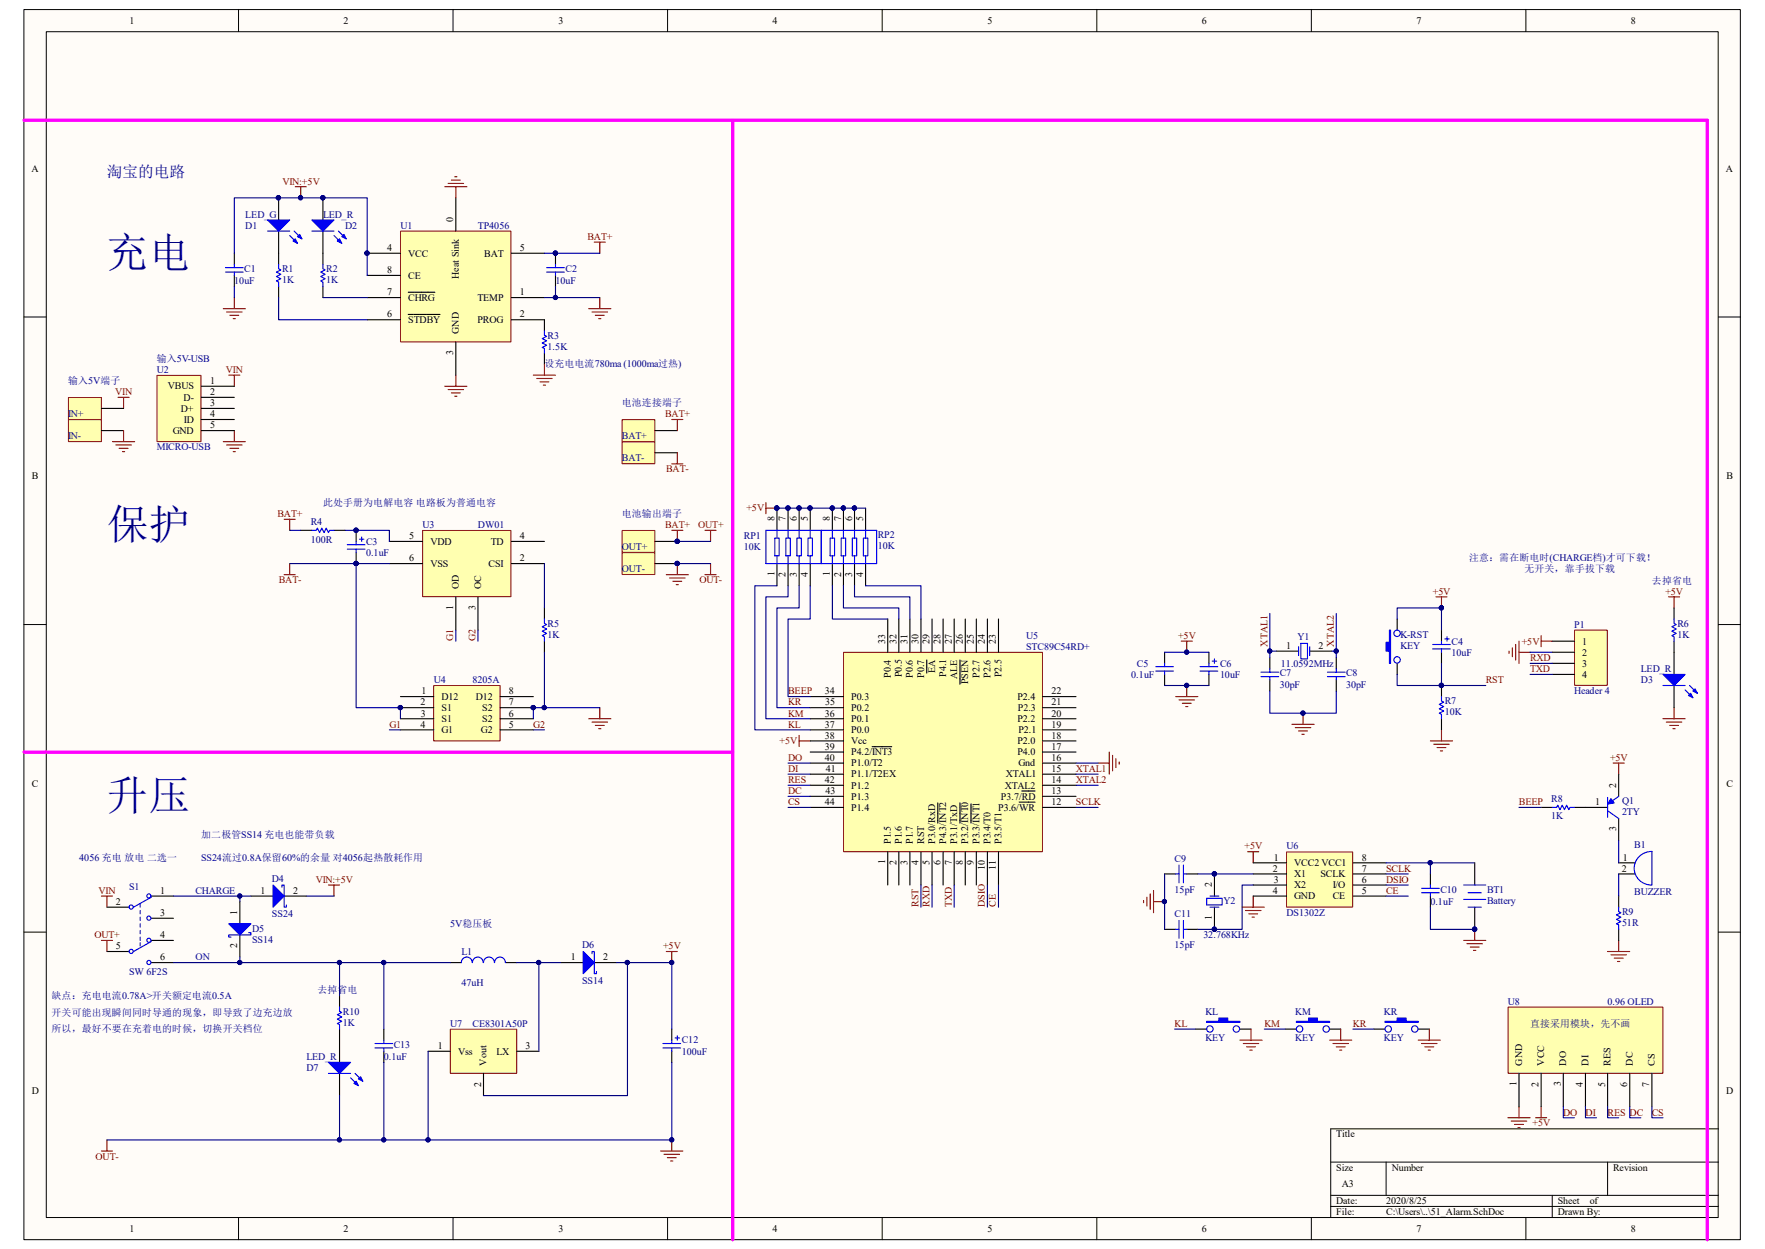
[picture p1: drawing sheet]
<svg xmlns="http://www.w3.org/2000/svg" width="297mm" height="210mm" viewBox="0 0 297 210" stroke-linecap="round" stroke-linejoin="round" font-family="sans-serif">
<path d="M4.1 1.7h288.8v206.7h-288.8z" fill="#fffcf8"/>
<path d="M4 1.6h288.9v206.8h-288.9z" fill="none" stroke="#000" stroke-width=".17"/>
<path d="M7.8 5.4h281.3v199.3h-281.3z" fill="#fffcf8"/>
<g fill="none" stroke="#000" stroke-width=".17">
<path d="M7.8 5.3h281.3v199.4h-281.3zM40.1 1.6v3.7M76.2 1.6v3.7M112.3 1.6v3.7M148.5 1.6v3.7M184.6 1.6v3.7M220.7 1.6v3.7M256.8 1.6v3.7M4 53.3h3.7M289.2 53.3h3.7M4 105h3.7M289.2 105h3.7"/>
<path d="M4 156.7h3.7M289.2 156.7h3.7M223.9 195.4h65.3M233.3 195.4v5.6M270.5 195.4v5.6M289.2 189.8h-65.3v14.9M40.1 204.7v3.7M76.2 204.7v3.7M112.3 204.7v3.7M148.5 204.7v3.7M184.6 204.7v3.7M220.7 204.7v3.7"/>
<path d="M223.9 201h65.3M223.9 202.9h65.3M256.8 204.7v3.7M261.2 201v3.7"/>
</g>
<path d="M219.3 119.9v1.9M241.6 100.4h1.9M242.6 100.4v1.8M217.4 121.8h3.7M218 122.3h2.6M218.5 122.9h1.5M219.1 123.5h.4M240.7 124.6h3.7M241.3 125.1h2.6M241.8 125.7h1.5M242.4 126.3h.4M242.6 122.7v1.9" fill="none" stroke="#800000" stroke-width=".19"/>
<g fill="#000080" stroke="#000080" stroke-width=".17">
<circle cx="242.6" cy="102.2" r=".35"/>
<circle cx="219.3" cy="119.9" r=".35"/>
</g>
<path d="M235.1 104.1v1.8M235.1 111.5v1.9" fill="none" stroke="#000" stroke-width=".19"/>
<path d="M233.8 105.9h.2v5.6h-.2v-2h-.5v-1.5h.5z" fill-rule="evenodd" fill="#00f"/>
<g fill="none" stroke="#00f" stroke-width=".19">
<path d="M212.2 113h3M212.2 113.8h3M213.7 112.5v.5M213.7 113.8v.5M233.8 105.9h.2v5.6h-.2v-2h-.5v-1.5h.5zM241.1 108.4h3M241.1 109.1h3M242.6 117.1v.8l.3 .2-.7 .3 .7 .4-.7 .4 .7 .4-.7 .3 .4 .2v.8M242.6 107.8v.6M242.6 109.1v.6M243.1 107.4h.8M243.5 107.1v.7"/>
<circle cx="235.1" cy="111" r=".54"/>
<circle cx="235.1" cy="106.5" r=".54"/>
</g>
<path d="M213.7 110.6v1.9M213.7 114.3v1.9M242.6 105.9v1.9M242.6 109.7v1.8M242.6 115.3v1.8M242.6 120.9v1.8" fill="none" stroke="#000" stroke-width=".19"/>
<circle cx="242.6" cy="115.2" r=".35" fill="#000080" stroke="#000080" stroke-width=".17"/>
<path d="M253.9 109.5v.4M254.5 108.9v1.5M255.1 108.4v2.6M255.6 107.8v3.7M255.6 109.7h1.9" fill="none" stroke="#800000" stroke-width=".19"/>
<path d="M265 106h5.5v9.2h-5.5z" fill="#ffffb0"/>
<path d="M265 106h5.5v9.2h-5.5z" fill="none" stroke="#800000" stroke-width=".17"/>
<path d="M261.2 107.8h3.7M261.2 109.7h3.7M261.2 111.5h3.7M261.2 113.4h3.7M216.3 173h1.9M223.7 173h1.9" fill="none" stroke="#000" stroke-width=".19"/>
<path d="M218.2 171.7h2v-.5h1.5v.5h2v.2h-5.5z" fill-rule="evenodd" fill="#00f"/>
<g fill="none" stroke="#00f" stroke-width=".19">
<path d="M218.2 171.7h2v-.5h1.5v.5h2v.2h-5.5z"/>
<circle cx="218.7" cy="173" r=".54"/>
<circle cx="223.2" cy="173" r=".54"/>
</g>
<path d="M231.2 173h1.9M238.7 173h1.8" fill="none" stroke="#000" stroke-width=".19"/>
<path d="M233.1 171.7h2v-.5h1.5v.5h2.1v.2h-5.6z" fill-rule="evenodd" fill="#00f"/>
<g fill="none" stroke="#00f" stroke-width=".19">
<path d="M233.1 171.7h2v-.5h1.5v.5h2.1v.2h-5.6z"/>
<circle cx="233.6" cy="173" r=".54"/>
<circle cx="238.1" cy="173" r=".54"/>
</g>
<path d="M201.2 173h1.9M208.7 173h1.8" fill="none" stroke="#000" stroke-width=".19"/>
<path d="M203.1 171.7h2v-.5h1.5v.5h2.1v.2h-5.6z" fill-rule="evenodd" fill="#00f"/>
<g fill="none" stroke="#00f" stroke-width=".19">
<path d="M37.9 45.8h3M37.9 45h3M39.4 44.4v.6M39.4 45.8v.5M246.3 151.2h3.7M246.3 148.8h3.7M247 150.1h2.3M247 152.5h2.3M203.1 171.7h2v-.5h1.5v.5h2.1v.2h-5.6z"/>
<circle cx="203.6" cy="173" r=".54"/>
<circle cx="208.1" cy="173" r=".54"/>
</g>
<g fill="none" stroke="#800000" stroke-width=".19">
<path d="M37.6 51.9h3.7M38.1 52.5h2.6M38.7 53h1.5M39.2 53.6h.4M39.4 50v1.9M74.8 64.9h3.8M75.4 65.5h2.6M76 66.1h1.4M76.5 66.6h.4M76.7 63.1v1.8M259.3 106.9v1.8M259.3 107.8h1.9"/>
<path d="M134.5 123.7v1.8M134.5 124.6h1.8M184.8 128.3h1.9M186.7 126.4v3.8M187.2 127v2.6M187.8 127.6v1.5M188.3 128.1v.4M209 152.5h3.8M209.6 153.1h2.6M210 143.2h1.8M210.1 153.7h1.5M210.7 154.2h.4"/>
<path d="M210.9 143.2v1.9M210.9 150.7v1.8M246.3 158.1h3.7M246.9 158.7h2.6M247.4 159.3h1.5M248 159.8h.3M248.2 156.3v1.8"/>
</g>
<path d="M46.9 33.3v3.7M46.9 38.9v3.7M39.4 42.6v1.8M39.4 46.3v1.9M248.2 145.1v3.7M248.2 152.5v3.8" fill="none" stroke="#000" stroke-width=".19"/>
<g fill="#000080" stroke="#000080" stroke-width=".17">
<circle cx="248.1" cy="156.2" r=".35"/>
<circle cx="46.8" cy="33.2" r=".35"/>
</g>
<path d="M45 37h3.7l-1.8 1.9z" fill="#00f"/>
<path d="M45 37h3.7l-1.8 1.9zM48.7 39.6l1.4 1.3M49.5 38.9l1.3 1.3" fill="none" stroke="#00f" stroke-width=".19"/>
<path d="M49.3 40.5l.4-.3 .4 .7z" fill="#00f"/>
<path d="M49.3 40.5l.4-.3 .4 .7z" fill="none" stroke="#00f" stroke-width=".19"/>
<path d="M50.1 39.8l.3-.4 .4 .8z" fill="#00f"/>
<path d="M45 38.9h3.7M50.1 39.8l.3-.4 .4 .8zM46.9 44.4v.8l.4 .2-.8 .4 .8 .3-.8 .4 .8 .4-.8 .3 .4 .2v.8M54.3 44.4v.8l.4 .2-.7 .4 .7 .3-.7 .4 .7 .4-.7 .3 .3 .2v.8" fill="none" stroke="#00f" stroke-width=".19"/>
<g fill="#000080" stroke="#000080" stroke-width=".17">
<circle cx="46.8" cy="33.2" r=".35"/>
<circle cx="54.3" cy="33.2" r=".35"/>
</g>
<path d="M54.3 33.3v3.7M54.3 38.9v5.5M46.9 42.6v1.8M46.9 48.2v1.8M54.3 48.2v1.8" fill="none" stroke="#000" stroke-width=".19"/>
<path d="M52.5 37h3.7l-1.9 1.9z" fill="#00f"/>
<path d="M52.5 37h3.7l-1.9 1.9zM56.2 39.6l1.3 1.3M56.9 38.9l1.4 1.3" fill="none" stroke="#00f" stroke-width=".19"/>
<path d="M56.8 40.5l.3-.3 .4 .7z" fill="#00f"/>
<path d="M56.8 40.5l.3-.3 .4 .7z" fill="none" stroke="#00f" stroke-width=".19"/>
<path d="M57.9 39.4l.4 .8-.8-.4z" fill="#00f"/>
<path d="M52.5 38.9h3.7M57.9 39.4l.4 .8-.8-.4zM91.6 55.6v.8l.4 .2-.8 .3 .8 .4-.8 .4 .8 .3-.8 .4 .4 .2v.8M92 45.8h3M92 45h3M93.5 44.4v.6M93.5 45.8v.5" fill="none" stroke="#00f" stroke-width=".19"/>
<g fill="#000080" stroke="#000080" stroke-width=".17">
<circle cx="54.3" cy="33.2" r=".35"/>
<circle cx="93.5" cy="42.6" r=".35"/>
<circle cx="50.6" cy="33.2" r=".35"/>
</g>
<path d="M91.6 53.8v1.8M91.6 59.4v1.8M93.5 42.6v1.8M93.5 46.3v1.9" fill="none" stroke="#000" stroke-width=".19"/>
<path d="M49.7 31.4h1.8M50.6 31.4v1.9M99.1 51.9h3.7M99.6 52.5h2.6M100.2 53h1.5M100.7 53.6h.4M100.9 50v1.9M89.7 63.1h3.8M90.3 63.6h2.6M90.9 64.2h1.5M91.4 64.8h.4M91.6 61.2v1.9" fill="none" stroke="#800000" stroke-width=".19"/>
<path d="M71.2 89.2h14.8v11.1h-14.8z" fill="#ffffb0"/>
<path d="M71.1 89.2h14.9v11.1h-14.9z" fill="none" stroke="#800000" stroke-width=".17"/>
<path d="M50.6 89.2h1.9M56.2 89.2h1.9M59.9 89.2v1.8M59.9 92.9v1.9M65.5 91h5.6M65.5 94.8h5.6M86 91h5.6M86 94.8h5.6M76.7 100.4v5.5M80.4 100.4v5.5M91.6 102.2v1.9M91.6 107.8v1.9" fill="none" stroke="#000" stroke-width=".19"/>
<g fill="none" stroke="#800000" stroke-width=".19">
<path d="M100 40.7h1.9M100.9 40.7v1.9M19.9 66.8h1.8M20.8 66.8v1.9M47.8 87.3h1.9M47.8 96.6h1.9M48.7 87.3v1.9M48.7 94.8v1.8M100.9 119v1.9M99.1 120.9h3.7M99.6 121.4h2.6M100.2 122h1.5"/>
<path d="M100.7 122.5h.4"/>
</g>
<path d="M52.5 89.2h.7l.2-.4 .4 .7 .4-.7 .3 .7 .4-.7 .4 .7 .2-.3h.7M58.4 91.6h3M58.4 92.3h3M59.9 91v.6M59.9 92.3v.6M60.5 90.7h.7M60.9 90.3v.7M91.6 104.1v.7l.4 .2-.8 .4 .8 .4-.8 .3 .8 .4-.8 .4 .4 .2v.7" fill="none" stroke="#00f" stroke-width=".19"/>
<g fill="#000080" stroke="#000080" stroke-width=".17">
<circle cx="59.9" cy="89.2" r=".35"/>
<circle cx="59.9" cy="94.7" r=".35"/>
</g>
<path d="M123.3 20.2v188.2" fill="none" stroke="#f0f" stroke-width=".56"/>
<path d="M11.6 66.9h5.5v3.6h-5.5z" fill="#ffffb0"/>
<path d="M11.5 66.8h5.6v3.7h-5.6z" fill="none" stroke="#800000" stroke-width=".17"/>
<path d="M17.1 68.7h3.7" fill="none" stroke="#000" stroke-width=".19"/>
<path d="M11.6 70.6h5.5v3.7h-5.5z" fill="#ffffb0"/>
<path d="M11.5 70.6h5.6v3.7h-5.6z" fill="none" stroke="#800000" stroke-width=".17"/>
<path d="M17.1 72.4h3.7" fill="none" stroke="#000" stroke-width=".19"/>
<path d="M18.9 74.3h3.8M19.5 74.8h2.6M20.1 75.4h1.4M20.6 75.9h.4M20.8 72.4v1.9" fill="none" stroke="#800000" stroke-width=".19"/>
<path d="M104.7 70.6h5.5v3.7h-5.5z" fill="#ffffb0"/>
<path d="M104.7 70.6h5.5v3.7h-5.5z" fill="none" stroke="#800000" stroke-width=".17"/>
<path d="M110.2 72.4h3.8" fill="none" stroke="#000" stroke-width=".19"/>
<path d="M104.7 74.3h5.5v3.7h-5.5z" fill="#ffffb0"/>
<path d="M104.7 74.3h5.5v3.7h-5.5z" fill="none" stroke="#800000" stroke-width=".17"/>
<path d="M110.2 76.1h3.8" fill="none" stroke="#000" stroke-width=".19"/>
<path d="M113 70.5h1.9M113 78h1.9M114 70.5v1.9M114 76.1v1.9" fill="none" stroke="#800000" stroke-width=".19"/>
<path d="M104.7 89.2h5.5v3.7h-5.5z" fill="#ffffb0"/>
<path d="M104.7 89.2h5.5v3.7h-5.5z" fill="none" stroke="#800000" stroke-width=".17"/>
<path d="M110.2 91h3.8" fill="none" stroke="#000" stroke-width=".19"/>
<circle cx="114" cy="91" r=".35" fill="#000080" stroke="#000080" stroke-width=".17"/>
<path d="M104.7 93h5.5v3.6h-5.5z" fill="#ffffb0"/>
<path d="M104.7 92.9h5.5v3.7h-5.5z" fill="none" stroke="#800000" stroke-width=".17"/>
<path d="M110.2 94.8h3.8" fill="none" stroke="#000" stroke-width=".19"/>
<g fill="#000080" stroke="#000080" stroke-width=".17">
<circle cx="114" cy="94.7" r=".35"/>
<circle cx="114" cy="91" r=".35"/>
</g>
<g fill="none" stroke="#800000" stroke-width=".19">
<path d="M37.6 74.3h3.7M38.1 74.8h2.6M38.5 63.1h1.9M38.7 75.4h1.5M39.2 75.9h.4M39.4 63.1v1.8M39.4 72.4v1.9M112.1 96.6h3.7M112.7 97.2h2.6M113 89.2h1.9M113.2 97.7h1.5M113.8 98.3h.4"/>
<path d="M114 89.2v1.8M114 94.8v1.8M118.6 89.2h1.9M118.6 96.6h1.9M119.6 89.2v1.8M119.6 94.8v1.8M208.7 174.9h3.7M209.2 175.5h2.6M209.8 176h1.5M210.3 176.6h.4M210.5 173v1.9M223.7 174.9h3.8"/>
<path d="M224.3 175.5h2.6M224.9 176h1.5M225.4 176.6h.4M225.6 173v1.9"/>
</g>
<path d="M75.8 173.1h11.2v7.4h-11.2z" fill="#ffffb0"/>
<path d="M75.8 173.1h11.2v7.4h-11.2z" fill="none" stroke="#800000" stroke-width=".17"/>
<path d="M64.6 173v1.9M64.6 176.8v1.8M72 176.8h3.8M75.8 161.9h1.8M85.1 161.9h1.9M87 176.8h3.7M94.4 161.9h3.7M100 161.9h3.7M113 173v1.9M113 176.8v1.8M81.4 180.5v3.7" fill="none" stroke="#000" stroke-width=".19"/>
<g fill="none" stroke="#00f" stroke-width=".19">
<path d="M63.1 175.5h3M63.1 176.2h3M64.6 174.9v.6M64.6 176.2v.6M77.6 161.9a.91 .91 0 0 1 .9-1 .91 .91 0 0 1 1 1M79.5 161.9a.9 .9 0 0 1 .9-1 .9 .9 0 0 1 .9 1M81.4 161.9a.91 .91 0 0 1 .9-1 .91 .91 0 0 1 .9 1 .92 .92 0 0 1 .9-1 .92 .92 0 0 1 .9 1M111.6 175.5h2.9M111.6 176.2h2.9M113 174.9v.6M113 176.2v.6M113.6 174.5h.8"/>
<path d="M114 174.2v.7"/>
</g>
<path d="M112.1 160h1.9M113 160v1.9M17.1 193.5h1.8M18 191.7v1.8M111.2 193.5h3.7M111.7 194.1h2.7M112.3 194.7h1.5M112.9 195.2h.3M113 191.7v1.8" fill="none" stroke="#800000" stroke-width=".19"/>
<g fill="#000080" stroke="#000080" stroke-width=".17">
<circle cx="113" cy="161.8" r=".35"/>
<circle cx="113" cy="191.7" r=".35"/>
</g>
<path d="M98.1 160l1.9 1.9-1.9 1.8z" fill="#00f"/>
<path d="M98.1 160l1.9 1.9-1.9 1.8zM57.1 169.3v.8l.4 .1-.7 .4 .7 .4-.7 .4 .7 .3-.7 .4 .3 .2v.7M99.6 160.4v-.4h.4v3.7h.4v-.4" fill="none" stroke="#00f" stroke-width=".19"/>
<path d="M57.1 167.4v1.9M57.1 173v5.6M57.1 180.5v3.7" fill="none" stroke="#000" stroke-width=".19"/>
<path d="M55.3 178.6h3.7l-1.9 1.9z" fill="#00f"/>
<path d="M55.3 178.6h3.7l-1.9 1.9zM59 181.2l1.3 1.3M59.7 180.5l1.3 1.3" fill="none" stroke="#00f" stroke-width=".19"/>
<path d="M59.9 181.8l.4 .7-.7-.3z" fill="#00f"/>
<path d="M59.9 181.8l.4 .7-.7-.3z" fill="none" stroke="#00f" stroke-width=".19"/>
<path d="M60.7 181.1l.3 .7-.7-.4z" fill="#00f"/>
<g fill="none" stroke="#00f" stroke-width=".19">
<path d="M128.9 89.2h18.6v5.6h-18.6zM130.4 90.5h.7v3h-.7zM130.7 89.2v1.3M130.7 93.5v1.3M132.2 90.5h.8v3h-.8zM132.6 89.2v1.3M132.6 93.5v1.3M134.1 90.5h.8v3h-.8zM134.5 89.2v1.3M134.5 93.5v1.3M136 90.5h.7v3h-.7zM136.3 89.2v1.3"/>
<path d="M136.3 93.5v1.3M138.2 89.2v5.6M139.7 90.5h.7v3h-.7zM140.1 89.2v1.3M140.1 93.5v1.3M141.6 90.5h.7v3h-.7zM141.9 89.2v1.3M141.9 93.5v1.3M143.4 90.5h.8v3h-.8zM143.8 89.2v1.3M143.8 93.5v1.3M145.3 90.5h.7v3h-.7z"/>
<path d="M145.7 89.2v1.3M145.7 93.5v1.3M239.2 150.1h3M239.2 149.4h3M240.7 148.8v.6M240.7 150.1v.6M55.3 180.5h3.7M60.7 181.1l.3 .7-.7-.4z"/>
</g>
<g fill="none" stroke="#000" stroke-width=".19">
<path d="M130.7 85.4v3.8M130.7 94.8v3.7M132.6 85.4v3.8M132.6 94.8v3.7M134.5 85.4v3.8M134.5 94.8v3.7M136.3 85.4v3.8M136.3 94.8v3.7M140.1 85.4v3.8M140.1 94.8v3.7M141.9 85.4v3.8M141.9 94.8v3.7"/>
<path d="M143.8 85.4v3.8M143.8 94.8v3.7M145.7 85.4v3.8M145.7 94.8v3.7M240.7 146.9v1.9M240.7 150.7v1.8"/>
</g>
<path d="M128.9 84.5v1.9M128.9 85.4h1.8M253.8 187.9h3.7M254.3 188.5h2.6M254.9 189.1h1.5M255.4 189.6h.4M255.6 186.1v1.8M258.4 187.9h1.9M259.3 186.1v1.8" fill="none" stroke="#800000" stroke-width=".19"/>
<g fill="#000080" stroke="#000080" stroke-width=".17">
<circle cx="136.3" cy="85.4" r=".35"/>
<circle cx="134.5" cy="85.4" r=".35"/>
<circle cx="132.6" cy="85.4" r=".35"/>
<circle cx="130.7" cy="85.4" r=".35"/>
<circle cx="143.8" cy="85.4" r=".35"/>
<circle cx="141.9" cy="85.4" r=".35"/>
<circle cx="140" cy="85.4" r=".35"/>
</g>
<path d="M142 109.7h33.4v33.5h-33.4z" fill="#ffffb0"/>
<path d="M141.9 109.7h33.5v33.5h-33.5z" fill="none" stroke="#800000" stroke-width=".17"/>
<g fill="none" stroke="#000" stroke-width=".19">
<path d="M136.3 117.1h5.6M136.3 119h5.6M149.4 104.1v5.6M151.3 104.1v5.6M153.1 104.1v5.6M155 104.1v5.6M155.9 111v2.2M156.8 104.1v5.6M158.7 104.1v5.6M160.6 104.1v5.6M161.5 111v1.2M161.5 112.2v1"/>
<path d="M161.5 113.3v1.7M162.4 104.1v5.6M164.3 104.1v5.6M166.2 104.1v5.6M168 104.1v5.6M175.5 117.1h5.6M175.5 119h5.6M214.8 109.5h3.7M220.4 109.5h3.7M136.3 120.9h5.6M136.3 122.7h5.6M136.3 124.6h5.6"/>
<path d="M136.3 126.4h5.6M136.3 128.3h5.6M136.3 130.2h5.6M136.3 132h5.6M136.3 133.9h5.6M136.3 135.8h5.6M146.8 125.6h2.5M149.4 125.6h.7M157.8 135v.8M157.8 135.8v2.6M161.5 135v.8M161.5 135.8v2.6"/>
<path d="M163.4 135.2v.6M163.4 135.8v2.6M171.5 134.9h2.7M172 133h2.2M175.5 120.9h5.6M175.5 122.7h5.6M175.5 124.6h5.6M175.5 126.4h5.6M175.5 128.3h5.6M175.5 130.2h5.6M175.5 132h5.6M175.5 133.9h5.6"/>
<path d="M175.5 135.8h5.6M149.4 143.2v5.6M151.3 143.2v5.6M153.1 143.2v5.6M155 143.2v5.6M156.8 143.2v5.6M158.7 143.2v5.6M160.6 143.2v5.6M162.4 143.2v5.6M164.3 143.2v5.6M166.2 143.2v5.6M168 143.2v5.6"/>
</g>
<path d="M218.5 108.7v1.5M218.9 108.2h1.1v2.6h-1.1zM220.4 108.7v1.5" fill="none" stroke="#00f" stroke-width=".19"/>
<path d="M216.5 143.3h11.1v9.2h-11.1z" fill="#ffffb0"/>
<path d="M216.5 143.3h11.1v9.2h-11.1z" fill="none" stroke="#800000" stroke-width=".17"/>
<path d="M210.9 145.1h5.6M210.9 146.9h5.6M210.9 148.8h5.6M210.9 150.7h5.6M227.7 145.1h5.6M227.7 146.9h5.6M227.7 148.8h5.6M227.7 150.7h5.6" fill="none" stroke="#000" stroke-width=".19"/>
<path d="M4 20.2h283.3v188.2" fill="none" stroke="#f0f" stroke-width=".56"/>
<path d="M253.8 169.4h26v11.1h-26z" fill="#ffffb0"/>
<path d="M253.8 169.3h26v11.2h-26z" fill="none" stroke="#800000" stroke-width=".17"/>
<path d="M255.6 180.5v5.6M259.3 180.5v5.6M263.1 180.5v5.6M266.8 180.5v5.6M270.5 180.5v5.6M274.3 180.5v5.6M278 180.5v5.6" fill="none" stroke="#000" stroke-width=".19"/>
<path d="M26.5 63.2h7.3v11.1h-7.3z" fill="#ffffb0"/>
<path d="M26.4 63.1h7.4v11.2h-7.4z" fill="none" stroke="#800000" stroke-width=".17"/>
<path d="M33.8 64.9h5.6M33.8 66.8h5.6M33.8 68.7h5.6M33.8 70.5h5.6M33.8 72.4h5.6M281.7 102.2v1.9M281.7 107.8v5.6M281.7 115.3v3.7" fill="none" stroke="#000" stroke-width=".19"/>
<path d="M280.8 100.4h1.8M281.7 100.4v1.8M281.7 119v1.9M279.8 120.9h3.8M280.4 121.4h2.6M281 122h1.5M281.5 122.5h.4M238.7 174.9h3.7M239.2 175.5h2.6M239.8 176h1.5M240.3 176.6h.4M240.5 173v1.9" fill="none" stroke="#800000" stroke-width=".19"/>
<path d="M281.7 104.1v.7l.4 .2-.8 .4 .8 .4-.8 .3 .8 .4-.8 .4 .4 .2v.7" fill="none" stroke="#00f" stroke-width=".19"/>
<path d="M279.8 113.4h3.8l-1.9 1.9z" fill="#00f"/>
<path d="M279.8 113.4h3.8l-1.9 1.9zM283.6 116l1.3 1.3M284.3 115.3l1.3 1.3" fill="none" stroke="#00f" stroke-width=".19"/>
<path d="M284.1 116.9l.4-.3 .4 .7z" fill="#00f"/>
<path d="M284.1 116.9l.4-.3 .4 .7z" fill="none" stroke="#00f" stroke-width=".19"/>
<path d="M284.9 116.2l.3-.4 .4 .8z" fill="#00f"/>
<g fill="none" stroke="#00f" stroke-width=".19">
<path d="M279.8 115.3h3.8M284.9 116.2l.3-.4 .4 .8zM261.2 135.8h.8l.1-.4 .4 .7 .4-.7 .4 .7 .3-.7 .4 .7 .2-.3h.7M270.5 134.1v3.3M270.5 136.3l1.9 1.3M272.4 133.9l-1.3 .9M23.6 152v.5M23.6 153.1v.6M23.6 154.2v.6M23.6 155.3v.6M23.6 156.5v.5M23.6 157.6v.5"/>
<path d="M23.6 158.5v.6M25.5 150.9l-3 1.6M25.5 158.3l-3 1.7"/>
<circle cx="22.1" cy="152.5" r=".35"/>
<circle cx="22.1" cy="160" r=".35"/>
<circle cx="25" cy="154.4" r=".35"/>
<circle cx="25" cy="158.1" r=".35"/>
<circle cx="25" cy="150.7" r=".35"/>
<circle cx="25" cy="161.8" r=".35"/>
</g>
<path d="M259.3 135.8h1.9M264.9 135.8h5.6M272.4 130.2v3.7M272.4 137.6v3.8M18 152.5h3.7M18 160h3.7M25.5 150.7h3.7M25.5 154.4h3.7M25.5 158.1h3.7M25.5 161.9h3.7" fill="none" stroke="#000" stroke-width=".19"/>
<path d="M17.1 150.7h1.8M17.1 158.1h1.8M18 150.7v1.8M18 158.1v1.9M55.3 148.8h1.8M56.2 148.8v1.9" fill="none" stroke="#800000" stroke-width=".19"/>
<path d="M271.1 134.3l.5 .7-1.1 .2z" fill="#00f"/>
<path d="M271.1 134.3l.5 .7-1.1 .2z" fill="none" stroke="#00f" stroke-width=".17"/>
<g fill="none" stroke="#800000" stroke-width=".19">
<path d="M197.8 117.1h3.8M198.4 117.7h2.6M198.8 107.8h1.8M199 118.2h1.5M199.5 118.8h.4M199.7 107.8v1.9M199.7 115.3v1.8M271.5 128.3h1.8M272.4 128.3v1.9M192.4 151.4v.4M193 150.9v1.5M193.6 150.3v2.6"/>
<path d="M194.1 149.7v3.8M194.1 151.6h1.9M270.5 160h3.8M272.4 158.1v1.9M271.1 160.6h2.6M271.6 161.1h1.5M272.2 161.7h.4"/>
</g>
<g fill="none" stroke="#000" stroke-width=".19">
<path d="M196 109.7v1.8M196 113.4v1.9M203.4 109.7v1.8M203.4 113.4v1.9M224.9 110.6v1.9M224.9 114.3v1.9M40.4 151.6v3.7M40.4 157.2v3.7M196 146.9h1.8M196 156.3h1.8M199.7 146.9h1.9M199.7 156.3h1.9"/>
<path d="M272.4 150.7v1.8M272.4 156.3v1.8"/>
</g>
<g fill="none" stroke="#00f" stroke-width=".19">
<path d="M194.5 112.8h3M194.5 112.1h3M196 111.5v.6M196 112.8v.6M201.9 112.8h3M201.9 112.1h3M203.4 111.5v.6M203.4 112.8v.6M204 111.2h.7M204.4 110.8v.7M223.4 113h3M223.4 113.8h3"/>
<path d="M224.9 112.5v.5M224.9 113.8v.5M197.8 146.9h.6M197.8 156.3h.6M198.4 145.5v2.9M198.4 154.8v3M199.1 145.5v2.9M199.1 154.8v3M199.1 146.9h.6M199.1 156.3h.6M272.4 152.5v.8l.4 .2-.8 .3 .8 .4-.8 .4 .8 .4-.8 .3 .4 .2v.8"/>
</g>
<g fill="#000080" stroke="#000080" stroke-width=".17">
<circle cx="199.7" cy="115.2" r=".35"/>
<circle cx="199.7" cy="109.7" r=".35"/>
<circle cx="195.9" cy="151.6" r=".35"/>
</g>
<path d="M38.5 155.3h3.7l-1.8 1.9z" fill="#00f"/>
<path d="M38.5 155.3h3.7l-1.8 1.9zM41.9 156.8h.3v.4h-3.7v.4h.4M203.1 151h2.6v1.2h-2.6zM203.6 150.7h1.5M203.6 152.5h1.5M278 143.2v5.6M278 143.2a2.83 2.83 0 0 0-3 2.8 2.83 2.83 0 0 0 2.9 2.8" fill="none" stroke="#00f" stroke-width=".19"/>
<path d="M204.4 146.9v3.8M204.4 152.5v3.8M272.4 145.1h2.8M272.4 146.9h2.8" fill="none" stroke="#000" stroke-width=".19"/>
<g fill="#000080" stroke="#000080" stroke-width=".17">
<circle cx="204.3" cy="156.2" r=".35"/>
<circle cx="204.3" cy="146.9" r=".35"/>
</g>
<path d="M73 115.3h11.2v9.3h-11.2z" fill="#ffffb0"/>
<path d="M73 115.3h11.2v9.3h-11.2z" fill="none" stroke="#800000" stroke-width=".17"/>
<path d="M67.4 117.1h5.6M67.4 119h5.6M84.2 117.1h5.5M84.2 119h5.5M67.4 120.9h5.6M67.4 122.7h5.6M84.2 120.9h5.5M84.2 122.7h5.5M42.2 150.7h3.8M47.8 150.7h3.7" fill="none" stroke="#000" stroke-width=".19"/>
<g fill="#000080" stroke="#000080" stroke-width=".17">
<circle cx="67.4" cy="119" r=".35"/>
<circle cx="89.7" cy="119" r=".35"/>
</g>
<path d="M46 148.8l1.8 1.9-1.8 1.8z" fill="#00f"/>
<path d="M46 148.8l1.8 1.9-1.8 1.8zM47.4 149.2v-.4h.4v3.7h.4v-.3" fill="none" stroke="#00f" stroke-width=".19"/>
<path d="M67.4 38.9h18.6v18.6h-18.6z" fill="#ffffb0"/>
<path d="M67.4 38.9h18.6v18.6h-18.6z" fill="none" stroke="#800000" stroke-width=".17"/>
<g fill="none" stroke="#000" stroke-width=".19">
<path d="M76.7 33.3v5.6M61.8 50h5.6M61.8 53.8h5.6M61.8 42.6h5.6M61.8 46.3h5.6M68.7 52.9h.8M68.7 49.1h1M69.6 52.9h2.1M69.8 49.1h3.4M71.8 52.9h1M72.9 52.9h1.2M76.7 57.5v5.6"/>
<path d="M86 50h5.6M86 53.8h5.6M86 42.6h5.6"/>
</g>
<g fill="#000080" stroke="#000080" stroke-width=".17">
<circle cx="61.8" cy="42.6" r=".35"/>
<circle cx="219.3" cy="119.9" r=".35"/>
<circle cx="213.7" cy="109.5" r=".35"/>
<circle cx="224.8" cy="109.5" r=".35"/>
<circle cx="242.6" cy="115.2" r=".35"/>
<circle cx="242.6" cy="102.2" r=".35"/>
<circle cx="248.1" cy="156.2" r=".35"/>
<circle cx="240.7" cy="145.1" r=".35"/>
<circle cx="54.3" cy="33.2" r=".35"/>
<circle cx="50.6" cy="33.2" r=".35"/>
<circle cx="46.8" cy="33.2" r=".35"/>
<circle cx="93.5" cy="42.6" r=".35"/>
<circle cx="93.5" cy="50" r=".35"/>
<circle cx="91.6" cy="119" r=".35"/>
<circle cx="59.9" cy="89.2" r=".35"/>
<circle cx="89.7" cy="119" r=".35"/>
<circle cx="59.9" cy="94.7" r=".35"/>
<circle cx="67.4" cy="119" r=".35"/>
<circle cx="114" cy="91" r=".35"/>
<circle cx="114" cy="94.7" r=".35"/>
<circle cx="105.6" cy="161.8" r=".35"/>
<circle cx="64.6" cy="191.7" r=".35"/>
<circle cx="113" cy="161.8" r=".35"/>
<circle cx="72" cy="191.7" r=".35"/>
<circle cx="90.6" cy="161.8" r=".35"/>
<circle cx="57.1" cy="191.7" r=".35"/>
<circle cx="113" cy="191.7" r=".35"/>
<circle cx="143.8" cy="85.4" r=".35"/>
<circle cx="141.9" cy="85.4" r=".35"/>
<circle cx="140" cy="85.4" r=".35"/>
<circle cx="136.3" cy="85.4" r=".35"/>
<circle cx="134.5" cy="85.4" r=".35"/>
<circle cx="132.6" cy="85.4" r=".35"/>
<circle cx="130.7" cy="85.4" r=".35"/>
<circle cx="57.1" cy="161.8" r=".35"/>
<circle cx="64.6" cy="161.8" r=".35"/>
<circle cx="199.7" cy="109.7" r=".35"/>
<circle cx="199.7" cy="115.2" r=".35"/>
<circle cx="195.9" cy="151.6" r=".35"/>
<circle cx="204.3" cy="146.9" r=".35"/>
<circle cx="204.3" cy="156.2" r=".35"/>
<circle cx="40.3" cy="161.8" r=".35"/>
<circle cx="40.3" cy="150.7" r=".35"/>
</g>
<path d="M74.8 31.4h3.8M75.4 30.8h2.6M76 30.3h1.4M76.5 29.7h.4M76.7 31.4v1.9" fill="none" stroke="#800000" stroke-width=".19"/>
<path d="M4 126.4h119.3" fill="none" stroke="#f0f" stroke-width=".56"/>
<g fill="none" stroke="#000080" stroke-width=".19">
<path d="M39.4 48.2v1.8M39.4 42.6v-9.3h22.4v13M46.9 50v3.8h14.9M54.3 50h7.5M91.6 42.6h9.3M91.6 50h9.3M93.5 48.2v1.8M48.7 94.8h16.8M48.7 89.2h1.9M58.1 89.2h7.4v1.8M59.9 94.8v24.2h7.5v1.9M91.6 94.8v7.4"/>
<path d="M114 91h5.6M114 94.8h5.6M130.7 98.5h-3.7v24.2h9.3M130.7 85.4h15M132.6 98.5v1.9h-3.7v20.5h7.4M134.5 98.5v3.7h-3.8v16.8h5.6M136.3 98.5v5.6h-3.7v13h3.7M140.1 98.5v5.6h9.3M141.9 98.5v3.7h9.4v1.9M143.8 98.5v1.9h9.3v3.7M145.7 98.5h9.3v5.6M76.7 105.9v1.9"/>
<path d="M80.4 105.9v1.9M91.6 109.7v9.3M100.9 119h-11.2v1.9M196 109.7h7.4M196 115.3h7.4M213.7 116.2v3.7h11.2v-3.7M213.7 103.2v7.4M213.7 109.5h1.1M224.1 109.5h.8M224.9 103.2v7.4M235.1 104.1v-1.9h7.5v3.7M235.1 113.4v1.9h14.9"/>
<path d="M242.6 111.5v3.8M257.5 109.7h3.7M257.5 111.5h3.7M257.5 113.4h3.7M65.5 122.7h1.9M89.7 122.7h1.9M132.6 130.2h3.7M132.6 132h3.7M132.6 128.3h3.7M132.6 135.8h3.7M132.6 133.9h3.7M181.1 130.2h3.7"/>
<path d="M181.1 132h3.7M181.1 128.3h3.7M181.1 135.8h3.7M255.6 135.8h3.7M29.2 150.7h13M40.4 150.7v.9M51.5 150.7h4.7M155 148.8v3.7M156.8 148.8v3.7M160.6 148.8v3.7M166.2 148.8v3.7M168 148.8v3.7"/>
<path d="M196 146.9v9.4M201.6 146.9h9.3M210.9 148.8h-1.9v7.5h-7.4M233.3 145.1h14.9M233.3 146.9h3.7M233.3 148.8h3.7M233.3 150.7h3.7M240.7 152.5v3.8h7.5M240.7 145.1v1.8M272.4 141.4v3.7M272.4 146.9v3.8M29.2 161.9h46.6"/>
<path d="M40.4 160.9v1M57.1 161.9v5.5M64.6 161.9v11.1M64.6 178.6v13.1M72 176.8v14.9M87 161.9h7.4M90.7 161.9v14.9M103.7 161.9h1.9v22.3h-24.2M105.6 161.9h7.4v11.1M113 178.6v13.1h-95M197.7 173h3.5M212.8 173h3.5"/>
<path d="M227.7 173h3.5M57.1 184.2v7.5M263.1 186.1v1.8h1.8M266.8 186.1v1.8h1.9M270.5 186.1v1.8h1.9M274.3 186.1v1.8h1.8M278 186.1v1.8h1.8"/>
</g>
<g font-size="7" fill="#000080">
<text x="18" y="44.9">充电</text>
<text x="18" y="90.6">保护</text>
<text x="18" y="136.2">升压</text>
</g>
<text font-size="2.6" fill="#000080" x="18" y="29.8">淘宝的电路</text>
<g font-size="1.7">
<text x="21.8" y="4">1</text>
<text x="57.8" y="4">2</text>
<text x="94" y="4">3</text>
<text x="130" y="4">4</text>
<text x="166.2" y="4">5</text>
<text x="202.2" y="4">6</text>
<text x="238.4" y="4">7</text>
<text x="274.4" y="4">8</text>
<text x="5.3" y="28.9">A</text>
<text x="290.4" y="28.9">A</text>
<text x="76.3" y="37.4" transform="rotate(-90 76.3 37.4)">0</text>
<text x="65.2" y="42.2">4</text>
<text x="65.2" y="45.9">8</text>
<text x="68.7" y="43.1">VCC</text>
<text x="68.7" y="46.9">CE</text>
<text x="77.2" y="46.9" transform="rotate(-90 77.2 46.9)">Heat Sink</text>
<text x="81.5" y="43.1">BAT</text>
<text x="87.5" y="42.2">5</text>
<text x="65.2" y="53.4">6</text>
<text x="65.2" y="49.7">7</text>
<text x="68.7" y="50.6">CHRG</text>
<text x="80.3" y="50.6">TEMP</text>
<text x="87.5" y="49.7">1</text>
<text x="87.5" y="53.4">2</text>
<text x="68.7" y="54.3">STDBY</text>
<text x="76.3" y="59.6" transform="rotate(-90 76.3 59.6)">3</text>
<text x="77.2" y="56.2" transform="rotate(-90 77.2 56.2)">GND</text>
<text x="80.3" y="54.3">PROG</text>
<text x="28.2" y="65.5">VBUS</text>
<text x="35.3" y="64.6">1</text>
<text x="30.4" y="69.2">D+</text>
<text x="30.9" y="67.4">D-</text>
<text x="30.9" y="71.1">ID</text>
<text x="35.3" y="66.4">2</text>
<text x="35.3" y="68.3">3</text>
<text x="35.3" y="70.1">4</text>
<text x="29.1" y="72.9">GND</text>
<text x="35.3" y="72">5</text>
<text x="5.4" y="80.6">B</text>
<text x="290.5" y="80.6">B</text>
<text x="130.3" y="87.7" transform="rotate(-90 130.3 87.7)">8</text>
<text x="132.2" y="87.7" transform="rotate(-90 132.2 87.7)">7</text>
<text x="134.1" y="87.7" transform="rotate(-90 134.1 87.7)">6</text>
<text x="135.9" y="87.7" transform="rotate(-90 135.9 87.7)">5</text>
<text x="139.7" y="87.7" transform="rotate(-90 139.7 87.7)">8</text>
<text x="141.5" y="87.7" transform="rotate(-90 141.5 87.7)">7</text>
<text x="143.4" y="87.7" transform="rotate(-90 143.4 87.7)">6</text>
<text x="145.2" y="87.7" transform="rotate(-90 145.2 87.7)">5</text>
<text x="68.9" y="90.6">5</text>
<text x="68.9" y="94.4">6</text>
<text x="72.4" y="91.6">VDD</text>
<text x="72.4" y="95.3">VSS</text>
<text x="82.2" y="95.3">CSI</text>
<text x="82.6" y="91.6">TD</text>
<text x="87.5" y="90.6">4</text>
<text x="87.5" y="94.4">2</text>
<text x="77.2" y="99.1" transform="rotate(-90 77.2 99.1)">OD</text>
<text x="80.9" y="99.1" transform="rotate(-90 80.9 99.1)">OC</text>
<text x="130.3" y="96.9" transform="rotate(-90 130.3 96.9)">1</text>
<text x="132.2" y="97" transform="rotate(-90 132.2 97)">2</text>
<text x="134.1" y="96.9" transform="rotate(-90 134.1 96.9)">3</text>
<text x="135.9" y="97" transform="rotate(-90 135.9 97)">4</text>
<text x="139.7" y="96.9" transform="rotate(-90 139.7 96.9)">1</text>
<text x="141.5" y="97" transform="rotate(-90 141.5 97)">2</text>
<text x="143.4" y="96.9" transform="rotate(-90 143.4 96.9)">3</text>
<text x="145.2" y="97" transform="rotate(-90 145.2 97)">4</text>
<text x="76.3" y="102.5" transform="rotate(-90 76.3 102.5)">1</text>
<text x="80" y="102.5" transform="rotate(-90 80 102.5)">3</text>
<text x="149" y="108.2" transform="rotate(-90 149 108.2)">33</text>
<text x="149.9" y="114" transform="rotate(-90 149.9 114)">P0.4</text>
<text x="150.8" y="108.2" transform="rotate(-90 150.8 108.2)">32</text>
<text x="151.8" y="113.9" transform="rotate(-90 151.8 113.9)">P0.5</text>
<text x="152.7" y="108.2" transform="rotate(-90 152.7 108.2)">31</text>
<text x="153.6" y="114" transform="rotate(-90 153.6 114)">P0.6</text>
<text x="154.6" y="108.2" transform="rotate(-90 154.6 108.2)">30</text>
<text x="155.5" y="114" transform="rotate(-90 155.5 114)">P0.7</text>
<text x="156.4" y="108.2" transform="rotate(-90 156.4 108.2)">29</text>
<text x="157.4" y="113.2" transform="rotate(-90 157.4 113.2)">EA</text>
<text x="158.3" y="108.2" transform="rotate(-90 158.3 108.2)">28</text>
<text x="159.2" y="113.8" transform="rotate(-90 159.2 113.8)">P4.1</text>
<text x="160.1" y="108.2" transform="rotate(-90 160.1 108.2)">27</text>
<text x="162" y="108.2" transform="rotate(-90 162 108.2)">26</text>
<text x="163.9" y="108.2" transform="rotate(-90 163.9 108.2)">25</text>
<text x="164.8" y="114" transform="rotate(-90 164.8 114)">P2.7</text>
<text x="165.7" y="108.2" transform="rotate(-90 165.7 108.2)">24</text>
<text x="166.7" y="114" transform="rotate(-90 166.7 114)">P2.6</text>
<text x="167.6" y="108.2" transform="rotate(-90 167.6 108.2)">23</text>
<text x="168.5" y="113.9" transform="rotate(-90 168.5 113.9)">P2.5</text>
<text x="216.5" y="109.1">1</text>
<text x="221.9" y="109.1">2</text>
<text x="266.2" y="108.4">1</text>
<text x="266.2" y="110.2">2</text>
<text x="266.2" y="112.1">3</text>
<text x="266.2" y="114">4</text>
<text x="70.7" y="118.6">2</text>
<text x="70.9" y="116.8">1</text>
<text x="74.3" y="117.7">D12</text>
<text x="74.3" y="119.5">S1</text>
<text x="80.1" y="117.7">D12</text>
<text x="81.2" y="119.5">S2</text>
<text x="85.6" y="118.6">7</text>
<text x="85.6" y="116.8">8</text>
<text x="138.8" y="116.8">34</text>
<text x="138.9" y="118.6">35</text>
<text x="143.3" y="117.7">P0.3</text>
<text x="143.3" y="119.5">P0.2</text>
<text x="161.1" y="114.2" transform="rotate(-90 161.1 114.2)">ALE</text>
<text x="162.9" y="115.1" transform="rotate(-90 162.9 115.1)">PSEN</text>
<text x="171.2" y="117.7">P2.4</text>
<text x="171.3" y="119.5">P2.3</text>
<text x="177" y="116.8">22</text>
<text x="177" y="118.6">21</text>
<text x="70.7" y="122.3">4</text>
<text x="70.8" y="120.5">3</text>
<text x="74.3" y="121.4">S1</text>
<text x="74.3" y="123.3">G1</text>
<text x="80.9" y="123.3">G2</text>
<text x="81.2" y="121.4">S2</text>
<text x="85.6" y="122.3">5</text>
<text x="85.6" y="120.5">6</text>
<text x="138.8" y="120.5">36</text>
<text x="138.8" y="122.3">37</text>
<text x="138.8" y="124.2">38</text>
<text x="143.3" y="121.4">P0.1</text>
<text x="143.3" y="123.3">P0.0</text>
<text x="143.3" y="125.1">Vcc</text>
<text x="171.2" y="125.1">P2.0</text>
<text x="171.2" y="121.4">P2.2</text>
<text x="171.4" y="123.3">P2.1</text>
<text x="177" y="124.2">18</text>
<text x="177" y="122.3">19</text>
<text x="177" y="120.5">20</text>
<text x="138.8" y="126.1">39</text>
<text x="138.8" y="127.9">40</text>
<text x="138.8" y="131.7">42</text>
<text x="139" y="129.8">41</text>
<text x="143.3" y="127">P4.2/INT3</text>
<text x="143.3" y="128.9">P1.0/T2</text>
<text x="143.3" y="130.7">P1.1/T2EX</text>
<text x="169.2" y="130.7">XTAL1</text>
<text x="171.2" y="127">P4.0</text>
<text x="171.4" y="128.9">Gnd</text>
<text x="177" y="126.1">17</text>
<text x="177" y="127.9">16</text>
<text x="177" y="131.7">14</text>
<text x="177" y="129.8">15</text>
<text x="5.4" y="132.3">C</text>
<text x="138.8" y="135.4">44</text>
<text x="138.9" y="133.5">43</text>
<text x="143.3" y="132.6">P1.2</text>
<text x="143.3" y="134.5">P1.3</text>
<text x="143.3" y="136.3">P1.4</text>
<text x="168" y="136.3">P3.6/WR</text>
<text x="168.4" y="134.5">P3.7/RD</text>
<text x="169.1" y="132.6">XTAL2</text>
<text x="177" y="133.5">13</text>
<text x="177" y="135.4">12</text>
<text x="268.4" y="135.4">1</text>
<text x="272" y="132.4" transform="rotate(-90 272 132.4)">2</text>
<text x="290.5" y="132.3">C</text>
<text x="149.9" y="141.9" transform="rotate(-90 149.9 141.9)">P1.5</text>
<text x="151.8" y="141.9" transform="rotate(-90 151.8 141.9)">P1.6</text>
<text x="153.6" y="141.9" transform="rotate(-90 153.6 141.9)">P1.7</text>
<text x="155.5" y="141.9" transform="rotate(-90 155.5 141.9)">RST</text>
<text x="157.4" y="141.9" transform="rotate(-90 157.4 141.9)">P3.0/RxD</text>
<text x="159.2" y="141.9" transform="rotate(-90 159.2 141.9)">P4.3/INT2</text>
<text x="161.1" y="141.9" transform="rotate(-90 161.1 141.9)">P3.1/TxD</text>
<text x="162.9" y="141.9" transform="rotate(-90 162.9 141.9)">P3.2/INT0</text>
<text x="164.8" y="141.9" transform="rotate(-90 164.8 141.9)">P3.3/INT1</text>
<text x="166.7" y="141.9" transform="rotate(-90 166.7 141.9)">P3.4/T0</text>
<text x="168.5" y="141.9" transform="rotate(-90 168.5 141.9)">P3.5/T1</text>
<text x="272" y="139.8" transform="rotate(-90 272 139.8)">3</text>
<text x="149" y="145.3" transform="rotate(-90 149 145.3)">1</text>
<text x="150.8" y="145.5" transform="rotate(-90 150.8 145.5)">2</text>
<text x="152.7" y="145.4" transform="rotate(-90 152.7 145.4)">3</text>
<text x="154.6" y="145.5" transform="rotate(-90 154.6 145.5)">4</text>
<text x="156.4" y="145.5" transform="rotate(-90 156.4 145.5)">5</text>
<text x="158.3" y="145.5" transform="rotate(-90 158.3 145.5)">6</text>
<text x="160.1" y="145.5" transform="rotate(-90 160.1 145.5)">7</text>
<text x="162" y="145.5" transform="rotate(-90 162 145.5)">8</text>
<text x="163.9" y="145.5" transform="rotate(-90 163.9 145.5)">9</text>
<text x="165.7" y="146.3" transform="rotate(-90 165.7 146.3)">10</text>
<text x="167.6" y="146.2" transform="rotate(-90 167.6 146.2)">11</text>
<text x="203.9" y="149.2" transform="rotate(-90 203.9 149.2)">2</text>
<text x="214.2" y="146.6">2</text>
<text x="214.3" y="148.4">3</text>
<text x="214.4" y="144.7">1</text>
<text x="217.8" y="145.6">VCC2 VCC1</text>
<text x="217.8" y="147.5">X1</text>
<text x="217.8" y="149.4">X2</text>
<text x="222.2" y="147.5">SCLK</text>
<text x="224.3" y="149.4">I/O</text>
<text x="229.2" y="148.4">6</text>
<text x="229.2" y="146.6">7</text>
<text x="229.2" y="144.7">8</text>
<text x="272.9" y="146.6">2</text>
<text x="273.1" y="144.7">1</text>
<text x="19.5" y="152.1">2</text>
<text x="27" y="150.3">1</text>
<text x="27" y="154">3</text>
<text x="39.9" y="153.8" transform="rotate(-90 39.9 153.8)">1</text>
<text x="43.9" y="150.3">1</text>
<text x="49.3" y="150.3">2</text>
<text x="203.9" y="154.7" transform="rotate(-90 203.9 154.7)">1</text>
<text x="214.2" y="150.3">4</text>
<text x="217.8" y="151.2">GND</text>
<text x="224.3" y="151.2">CE</text>
<text x="229.2" y="150.3">5</text>
<text x="19.5" y="159.6">5</text>
<text x="27" y="157.7">4</text>
<text x="27" y="161.5">6</text>
<text x="39.9" y="159.5" transform="rotate(-90 39.9 159.5)">2</text>
<text x="96.1" y="161.5">1</text>
<text x="101.5" y="161.5">2</text>
<text x="73.7" y="176.4">1</text>
<text x="77.1" y="177.3">Vss</text>
<text x="81.9" y="179.2" transform="rotate(-90 81.9 179.2)">Vout</text>
<text x="83.6" y="177.3">LX</text>
<text x="88.4" y="176.4">3</text>
<text x="256.1" y="179.2" transform="rotate(-90 256.1 179.2)">GND</text>
<text x="259.8" y="179.2" transform="rotate(-90 259.8 179.2)">VCC</text>
<text x="263.6" y="179.2" transform="rotate(-90 263.6 179.2)">DO</text>
<text x="267.3" y="179.2" transform="rotate(-90 267.3 179.2)">DI</text>
<text x="271" y="179.2" transform="rotate(-90 271 179.2)">RES</text>
<text x="274.7" y="179.2" transform="rotate(-90 274.7 179.2)">DC</text>
<text x="278.5" y="179.2" transform="rotate(-90 278.5 179.2)">CS</text>
<text x="5.3" y="184">D</text>
<text x="80.9" y="182.8" transform="rotate(-90 80.9 182.8)">2</text>
<text x="255.2" y="182.6" transform="rotate(-90 255.2 182.6)">1</text>
<text x="258.9" y="182.8" transform="rotate(-90 258.9 182.8)">2</text>
<text x="262.6" y="182.7" transform="rotate(-90 262.6 182.7)">3</text>
<text x="266.4" y="182.8" transform="rotate(-90 266.4 182.8)">4</text>
<text x="270.1" y="182.7" transform="rotate(-90 270.1 182.7)">5</text>
<text x="273.8" y="182.8" transform="rotate(-90 273.8 182.8)">6</text>
<text x="277.5" y="182.8" transform="rotate(-90 277.5 182.8)">7</text>
<text x="290.5" y="184">D</text>
<text x="224.9" y="191.3">Title</text>
<text x="224.9" y="196.8">Size</text>
<text x="234.2" y="196.8">Number</text>
<text x="271.4" y="196.8">Revision</text>
<text x="224.9" y="202.4">Date:</text>
<text x="225.8" y="199.6">A3</text>
<text x="233.3" y="202.4">2020/8/25</text>
<text x="262.1" y="202.4">Sheet</text>
<text x="267.5" y="202.4">of</text>
<text x="21.8" y="207.1">1</text>
<text x="57.8" y="207.1">2</text>
<text x="94" y="207.1">3</text>
<text x="130" y="207.1">4</text>
<text x="166.2" y="207.1">5</text>
<text x="202.2" y="207.1">6</text>
<text x="224.9" y="204.3">File:</text>
<text x="233.3" y="204.3">C:\Users\..\51_Alarm.SchDoc</text>
<text x="238.4" y="207.1">7</text>
<text x="262.1" y="204.3">Drawn By:</text>
<text x="274.4" y="207.1">8</text>
</g>
<g font-size="1.7" fill="#800000">
<text x="47.5" y="31">VIN:+5V</text>
<text x="98.8" y="40.3">BAT+</text>
<text x="38" y="62.7">VIN</text>
<text x="19.4" y="66.4">VIN</text>
<text x="111.9" y="70.1">BAT+</text>
<text x="112.1" y="79.4">BAT-</text>
<text x="46.7" y="86.9">BAT+</text>
<text x="111.9" y="88.8">BAT+</text>
<text x="117.5" y="88.8">OUT+</text>
<text x="125.6" y="86">+5V</text>
<text x="46.9" y="98.1">BAT-</text>
<text x="117.7" y="98.1">OUT-</text>
<text x="241.1" y="100">+5V</text>
<text x="280.2" y="100">+5V</text>
<text x="76.3" y="107.8" transform="rotate(-90 76.3 107.8)">G1</text>
<text x="80" y="107.8" transform="rotate(-90 80 107.8)">G2</text>
<text x="198.2" y="107.4">+5V</text>
<text x="213.3" y="108.8" transform="rotate(-90 213.3 108.8)">XTAL1</text>
<text x="224.5" y="108.8" transform="rotate(-90 224.5 108.8)">XTAL2</text>
<text x="256.1" y="108.4">+5V</text>
<text x="257.5" y="111.2">RXD</text>
<text x="257.5" y="113">TXD</text>
<text x="132.6" y="116.8">BEEP</text>
<text x="132.6" y="118.6">KR</text>
<text x="250" y="114.9">RST</text>
<text x="65.5" y="122.3">G1</text>
<text x="89.7" y="122.3">G2</text>
<text x="131.2" y="125.1">+5V</text>
<text x="132.6" y="122.3">KL</text>
<text x="132.6" y="120.5">KM</text>
<text x="132.6" y="127.9">DO</text>
<text x="132.6" y="129.8">DI</text>
<text x="132.6" y="131.7">RES</text>
<text x="181.1" y="129.8">XTAL1</text>
<text x="181.1" y="131.7">XTAL2</text>
<text x="270.9" y="127.9">+5V</text>
<text x="132.6" y="133.5">DC</text>
<text x="132.6" y="135.4">CS</text>
<text x="181.1" y="135.4">SCLK</text>
<text x="255.6" y="135.4">BEEP</text>
<text x="209.4" y="142.8">+5V</text>
<text x="53.1" y="148.4">VIN:+5V</text>
<text x="233.3" y="148.4">DSIO</text>
<text x="233.3" y="146.6">SCLK</text>
<text x="16.6" y="150.3">VIN</text>
<text x="154.6" y="152.5" transform="rotate(-90 154.6 152.5)">RST</text>
<text x="156.4" y="152.5" transform="rotate(-90 156.4 152.5)">RXD</text>
<text x="160.1" y="152.5" transform="rotate(-90 160.1 152.5)">TXD</text>
<text x="165.7" y="152.5" transform="rotate(-90 165.7 152.5)">DSIO</text>
<text x="167.6" y="152.5" transform="rotate(-90 167.6 152.5)">CE</text>
<text x="233.3" y="150.3">CE</text>
<text x="15.9" y="157.7">OUT+</text>
<text x="111.6" y="159.6">+5V</text>
<text x="197.7" y="172.6">KL</text>
<text x="212.8" y="172.6">KM</text>
<text x="227.7" y="172.6">KR</text>
<text x="257.9" y="189.4">+5V</text>
<text x="263.1" y="187.6">DO</text>
<text x="266.8" y="187.6">DI</text>
<text x="270.5" y="187.6">RES DC</text>
<text x="278" y="187.6">CS</text>
<text x="16.1" y="195">OUT-</text>
</g>
<g font-size="1.7" fill="#000080">
<text x="41.3" y="38.5">D1</text>
<text x="41.3" y="36.6">LED_G</text>
<text x="54.4" y="36.6">LED_R</text>
<text x="58.1" y="38.5">D2</text>
<text x="67.4" y="38.5">U1</text>
<text x="80.4" y="38.5">TP4056</text>
<text x="39.4" y="47.8">10uF</text>
<text x="41.1" y="45.7">C1</text>
<text x="47.5" y="47.6">1K</text>
<text x="47.5" y="45.7">R1</text>
<text x="54.9" y="47.6">1K</text>
<text x="54.9" y="45.7">R2</text>
<text x="93.5" y="47.8">10uF</text>
<text x="95.2" y="45.7">C2</text>
<text x="92.2" y="58.8">1.5K</text>
<text x="92.2" y="56.9">R3</text>
<text x="11.5" y="64.6">输入5V端子</text>
<text x="26.4" y="60.8">输入5V-USB</text>
<text x="26.4" y="62.7">U2</text>
<text x="91.6" y="61.8">设充电电流780ma (1000ma过热)</text>
<text x="11.5" y="70.1">IN+</text>
<text x="104.6" y="68.3">电池连接端子</text>
<text x="11.5" y="73.9">IN-</text>
<text x="26.4" y="75.7">MICRO-USB</text>
<text x="104.6" y="73.9">BAT+</text>
<text x="104.6" y="77.6">BAT-</text>
<text x="52.3" y="88.2">R4</text>
<text x="54.4" y="85">此处手册为电解电容 电路板为普通电容</text>
<text x="71.1" y="88.8">U3</text>
<text x="80.4" y="88.8">DW01</text>
<text x="104.6" y="86.9">电池输出端子</text>
<text x="52.3" y="91.2">100R</text>
<text x="61.6" y="93.4">0.1uF</text>
<text x="61.6" y="91.6">C3</text>
<text x="104.6" y="92.5">OUT+</text>
<text x="125.2" y="90.6">RP1</text>
<text x="125.2" y="92.5">10K</text>
<text x="147.7" y="90.5">RP2</text>
<text x="147.7" y="92.3">10K</text>
<text x="247.2" y="94.4">注意：需在断电时(CHARGE档)才可下载！</text>
<text x="104.6" y="96.2">OUT-</text>
<text x="256.5" y="96.2">无开关，靠手拔下载</text>
<text x="278" y="98.1">去掉省电</text>
<text x="92.2" y="107.2">1K</text>
<text x="92.2" y="105.4">R5</text>
<text x="172.7" y="107.4">U5</text>
<text x="218.4" y="107.6">Y1</text>
<text x="235.7" y="107.2">K-RST</text>
<text x="264.9" y="105.6">P1</text>
<text x="282.3" y="107.2">1K</text>
<text x="282.3" y="105.4">R6</text>
<text x="172.7" y="109.3">STC89C54RD+</text>
<text x="190.4" y="114">0.1uF</text>
<text x="191.3" y="112.1">C5</text>
<text x="205.3" y="114">10uF</text>
<text x="205.3" y="112.1">C6</text>
<text x="215.3" y="113.7">C7</text>
<text x="215.6" y="112.1">11.0592MHz</text>
<text x="226.5" y="113.7">C8</text>
<text x="235.7" y="109.1">KEY</text>
<text x="244.3" y="110.2">10uF</text>
<text x="244.3" y="108.4">C4</text>
<text x="276.1" y="113">LED_R</text>
<text x="73" y="114.9">U4</text>
<text x="79.5" y="114.9">8205A</text>
<text x="215.3" y="115.6">30pF</text>
<text x="226.5" y="115.6">30pF</text>
<text x="243.1" y="118.4">R7</text>
<text x="264.9" y="116.8">Header 4</text>
<text x="276.1" y="114.9">D3</text>
<text x="243.1" y="120.3">10K</text>
<text x="261" y="137.8">1K</text>
<text x="261" y="134.8">R8</text>
<text x="273" y="135.2">Q1</text>
<text x="273" y="137.1">2TY</text>
<text x="33.8" y="141">加二极管SS14 充电也能带负载</text>
<text x="216.5" y="142.8">U6</text>
<text x="275" y="142.7">B1</text>
<text x="13.3" y="144.7">4056 充电 放电 二选一</text>
<text x="21.7" y="149.7">S1</text>
<text x="33.8" y="144.7">SS24流过0.8A保留60%的余量 对4056起热散耗作用</text>
<text x="45.8" y="148.3">D4</text>
<text x="197.7" y="144.9">C9</text>
<text x="32.9" y="150.3">CHARGE</text>
<text x="45.8" y="154.2">SS24</text>
<text x="75.8" y="155.9">5V稳压板</text>
<text x="197.7" y="150.1">15pF</text>
<text x="197.7" y="154.2">C11</text>
<text x="205.9" y="152">Y2</text>
<text x="216.5" y="154">DS1302Z</text>
<text x="240.7" y="152.1">0.1uF</text>
<text x="242.4" y="150.1">C10</text>
<text x="250.2" y="150.1">BT1</text>
<text x="250.2" y="152">Battery</text>
<text x="273" y="155.7">51R</text>
<text x="273" y="153.8">R9</text>
<text x="275" y="150.5">BUZZER</text>
<text x="32.9" y="161.5">ON</text>
<text x="42.4" y="156.6">D5</text>
<text x="42.4" y="158.5">SS14</text>
<text x="77.6" y="160.5">L1</text>
<text x="98" y="159.4">D6</text>
<text x="197.7" y="159.4">15pF</text>
<text x="202.5" y="157.7">32.768KHz</text>
<text x="8.7" y="168">缺点：充电电流0.78A&gt;开关额定电流0.5A</text>
<text x="21.7" y="163.9">SW 6F2S</text>
<text x="53.4" y="167">去掉省电</text>
<text x="77.6" y="165.8">47uH</text>
<text x="98" y="165.4">SS14</text>
<text x="8.7" y="170.8">开关可能出现瞬间同时导通的现象，即导致了边充边放</text>
<text x="8.7" y="173.6">所以，最好不要在充着电的时候，切换开关档位</text>
<text x="57.7" y="172.5">1K</text>
<text x="57.7" y="170.6">R10</text>
<text x="75.8" y="172.6">U7</text>
<text x="79.5" y="172.6">CE8301A50P</text>
<text x="202.9" y="170.6">KL</text>
<text x="218" y="170.6">KM</text>
<text x="232.9" y="170.6">KR</text>
<text x="253.7" y="168.9">U8</text>
<text x="257.5" y="172.6">直接采用模块，先不画</text>
<text x="270.5" y="168.9">0.96 OLED</text>
<text x="51.6" y="178.3">LED_R</text>
<text x="64.6" y="178.3">0.1uF</text>
<text x="66.3" y="176.2">C13</text>
<text x="114.7" y="177.3">100uF</text>
<text x="114.7" y="175.4">C12</text>
<text x="202.9" y="175.1">KEY</text>
<text x="218" y="175.1">KEY</text>
<text x="232.9" y="175.1">KEY</text>
<text x="51.6" y="180.1">D7</text>
</g>
</svg>
